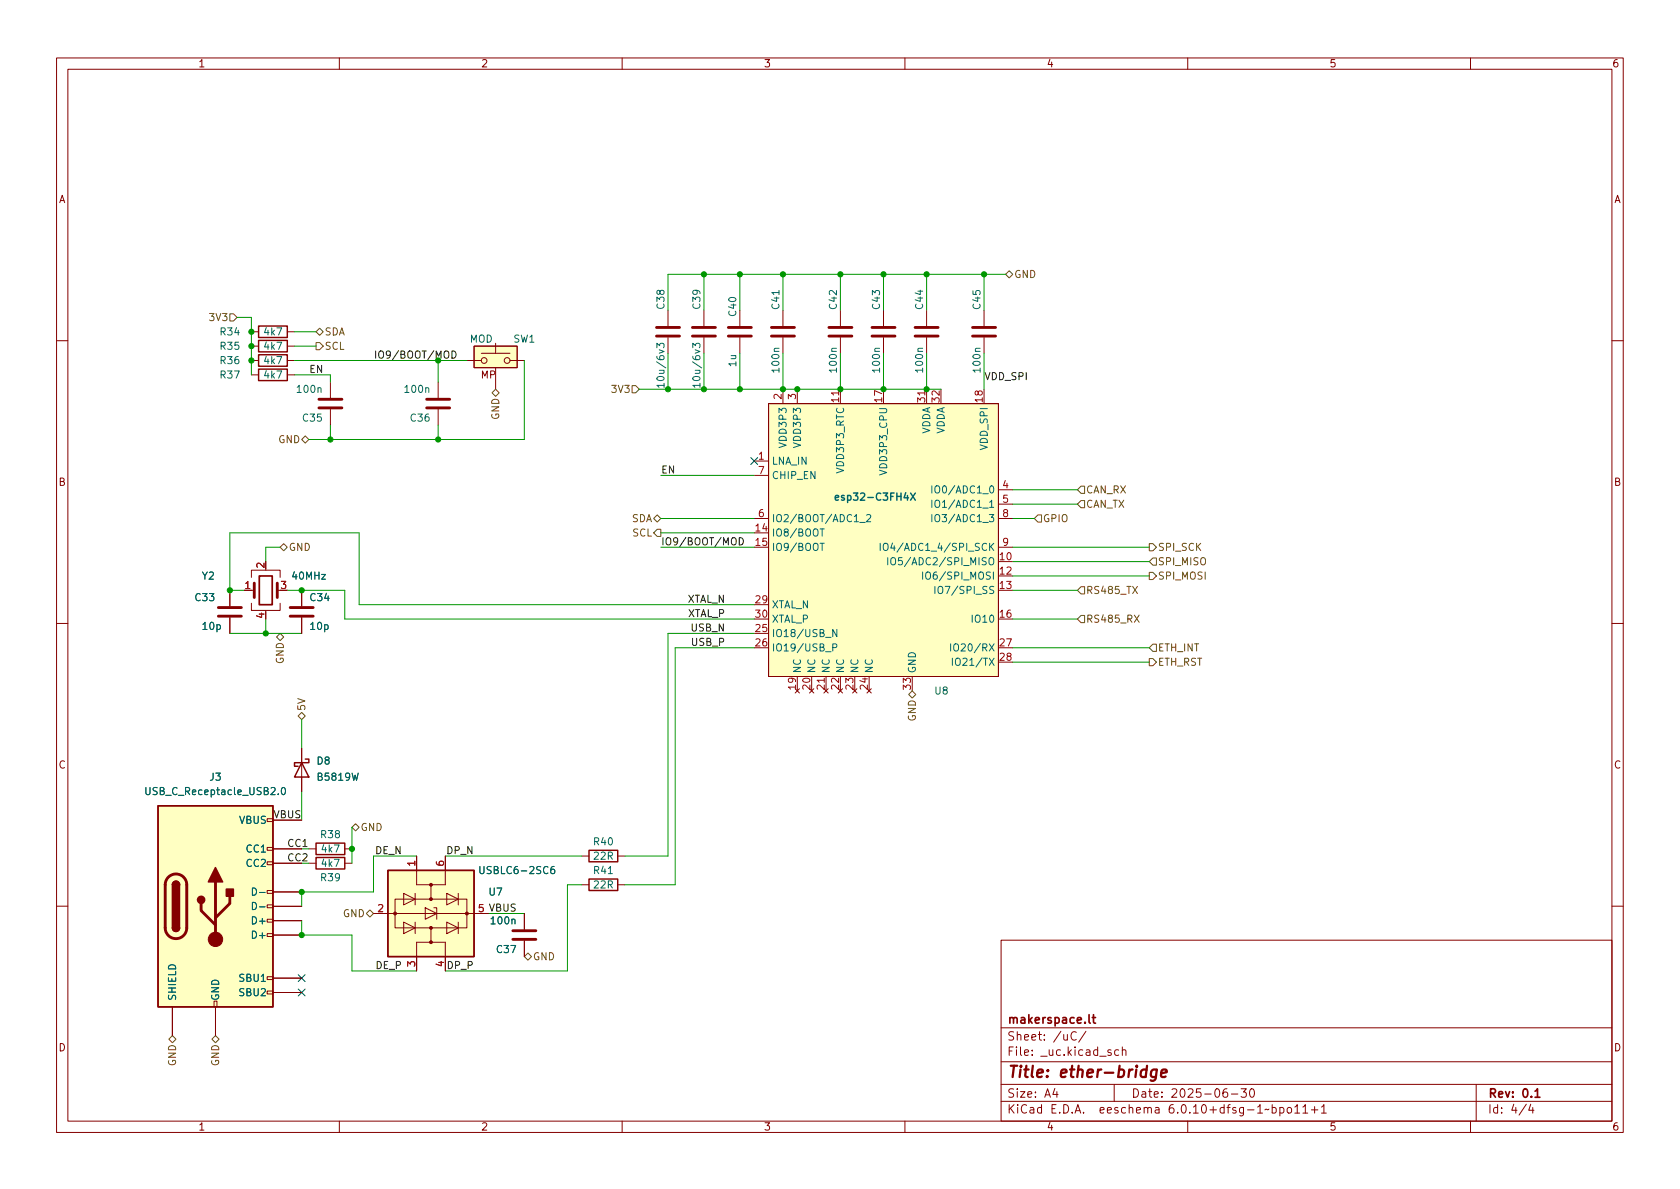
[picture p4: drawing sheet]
<svg xmlns="http://www.w3.org/2000/svg" width="297mm" height="210mm" viewBox="0 0 297 210" stroke-linecap="round" stroke-linejoin="round" font-family="sans-serif">
<g fill="none" stroke="#840000" stroke-width=".18">
<path d="M10 10.2h277v190.1h-277zM12 12.2h273v186.1h-273zM60 10.2v2M110 10.2v2M160 10.2v2M210 10.2v2M260 10.2v2M44.4 58.7h1.3M50.8 58.7h1.3M118.1 54.9v2.8M118.1 59.7v2.8M124.5 54.9v2.8"/>
<path d="M124.5 59.7v2.8M130.8 54.9v2.8M130.8 59.7v2.8M138.4 54.9v2.8M138.4 59.7v2.8M148.6 54.9v2.8M148.6 59.7v2.8M156.2 54.9v2.8M156.2 59.7v2.8M163.8 54.9v2.8M163.8 59.7v2.8M174 54.9v2.8"/>
<path d="M174 59.7v2.8M10 60.2h2M44.4 63.7h1.3M44.4 61.2h1.3M44.4 66.3h1.3M50.8 63.7h1.3M50.8 61.2h1.3M50.8 66.3h1.3M58.4 67.6v2.8M58.4 72.4v2.8M77.5 67.6v2.8M77.5 72.4v2.8"/>
<path d="M82.5 63.7h2.6M83.8 61.2h7.6v3.8h-7.6zM85.1 62.5h5.1M87.6 60.7v1.8M87.6 65v3.8M90.2 63.7h2.5M135.9 71.4h40.6v48.2h-40.6zM138.4 68.8v2.6M141 68.8v2.6M148.6 68.8v2.6M163.8 68.8v2.6M285 60.2h2"/>
<path d="M133.3 81.5h2.6M133.3 91.7h2.6M133.3 84.1h2.6M176.5 86.6h2.6M176.5 89.1h2.6M176.5 91.7h2.6M176.5 96.8h2.6M10 110.2h2M40.6 104.4v2.8M40.6 109.2v2.8M44.4 106.7v1.2h5.1v-1.2M44.4 102.1v-1.3h5.1v1.3"/>
<path d="M44.4 104.4h.6M49 104.4h.5M53.3 104.4v2.8M53.3 109.2v2.8M146 119.6v2.6M285 110.2h2M53.3 132.3v7.6M140.6 121.8l.8 .7M141.4 121.8l-.8 .7M143.1 121.8l.8 .7M143.9 121.8l-.8 .7M145.7 121.8l.7 .7"/>
<path d="M146.4 121.8l-.7 .7M148.2 121.8l.8 .7M149 121.8l-.8 .7M150.7 121.8l.8 .7M151.5 121.8l-.8 .7M153.3 121.8l.8 .7M154.1 121.8l-.8 .7M47.2 157.5h1.1v.5h-1.1zM47.2 152.4h1.1v.5h-1.1zM47.2 149.9h1.1v.5h-1.1zM47.2 144.8h1.1v.5h-1.1zM48.3 145h5"/>
<path d="M48.3 150.1h5M48.3 157.7h5M48.3 152.6h5M54.6 150.1h1.3M54.6 152.6h1.3M61 150.1h1.2M61 152.6h1.2M69.8 159h12.7v5.1h-12.7zM71.4 158l2 1-2 1zM73.4 158v2M73.7 151.4v5.1h2.5M78.7 151.4v5.1h-2.5v2.5"/>
<path d="M79 158l2 1-2 1zM81 158v2M102.9 156.5h1.2M102.9 151.4h1.2M109.2 156.5h1.3M109.2 151.4h1.3M10 160.2h2M30.5 178v5.1M37.8 177h.6v1h-.6zM38.1 178v5.1M47.2 175.3h1.1v.5h-1.1zM47.2 172.7h1.1v.5h-1.1z"/>
<path d="M47.2 165.1h1.1v.5h-1.1zM47.2 162.6h1.1v.5h-1.1zM47.2 160h1.1v.5h-1.1zM48.3 162.8h5M48.3 173h5M48.3 165.3h5M48.3 160.3h5M48.3 175.5h5M66 161.5h20.4M71.4 163.1l2 1-2 1zM73.4 163.1v2M75.2 160.5l2 1-2 1.1z"/>
<path d="M76.2 164.1v2.5h2.5v5.1M76.2 166.6h-2.5v5.1M76.7 160.5h.5v2.1M79 163.1l2 1-2 1zM81 163.1v2M92.7 161.5v2.8M92.7 166.4v2.8M177 166.3h108v32h-108zM285 160.2h2M60 198.3v2M110 198.3v2M160 198.3v2"/>
<path d="M177 194.8h108M177 191.8h108M177 187.8h108M177 181.8h108M186.5 192.5l-.4 1h1M186.9 193v1M190.3 182.6a.6 .6 0 0 0-.8 0 .6 .6 0 0 0-.1 .7 .56 .56 0 0 0 .3 .6 .56 .56 0 0 0 .6-.1M192 182.4l-1.3 1.9M196.4 185.7l-.3-.1-.2 .2v.3l.5 .1v.4h-.5M197 191.8v3M197.8 185.7l-.4-.1-.3 .3v.4l.1 .3h.6M198.4 185.8l.2-.2 .4 .1 .1 .9"/>
<path d="M198.4 185.1v1.5M210 198.3v2M216.9 192.5a.59 .59 0 0 0-.7 .7v.5l.2 .3h.4l.2-.1 .1-.5-.2-.2-.4-.1-.3 .3M217.7 193.5h1.2M219.4 192.5h1l-.5 .6 .4 .1v.7l-.2 .1h-.5l-.2-.1M221.1 192.7l.2-.2a.81 .81 0 0 1 .6 .7 .81 .81 0 0 1-.3 .8h-.2a.81 .81 0 0 1-.3-1.3zM224.4 196.1l-.3 .2-.2-.2-.3 .2M224.9 195.9l.5-.1 .2 .3v.4l-.1 .3h-.6M224.9 195.3v1.5M226.3 195.9l.4-.1 .3 .3v.4l-.1 .3h-.6M226.3 195.8v1.5M227.7 195.9l.4-.1 .3 .3v.4l-.3 .3h-.4l-.1-.3v-.4z"/>
<path d="M228.9 195.8l.5-.5v1.5M228.9 196.8h.9M230.4 195.8l.4-.5v1.5M230.4 196.8h.8M231.9 196.3h1.1M232.4 195.7v1.1M233.6 195.8l.5-.5v1.5M233.6 196.8h.9M260 198.3v2M261 191.8v6.5M269.9 195.3l-1.3 1.9M270.6 195.3l-.3 1h.9"/>
<path d="M271 195.8v1"/>
<circle cx="85.6" cy="63.7" r=".51"/>
<circle cx="89.7" cy="63.7" r=".51"/>
</g>
<path d="M45.8 101.8h2.3v5.1h-2.3zM192.6 179.4v1.3l.2 .2M193.1 179.9h.6M193.3 179.4v1.3l.4 .2M271.4 193l.4-.5v1.5M271.4 194h.9" fill="none" stroke="#840000" stroke-width=".3"/>
<path d="M202.8 188.5l-.2 2M204.5 189.2a.66 .66 0 0 0-1 .3v.6l.1 .3 .2 .1 .6-.1M204.5 189.1l-.2 1.6a.6 .6 0 0 1-.9 .3M205.3 189.8l1-.2-.1-.4-.1-.1-.6 .1-.2 1 .2 .3 .6-.1" fill="none" stroke="#840000" stroke-width=".4"/>
<g fill="none" stroke="#840000" stroke-width=".51">
<path d="M116.1 59.4h4M116.1 57.9h4M122.4 59.4h4.1M122.4 57.9h4.1M128.8 59.4h4M128.8 57.9h4M136.4 59.4h4.1M136.4 57.9h4.1M146.6 59.4h4M146.6 57.9h4M154.2 59.4h4M154.2 57.9h4"/>
<path d="M161.8 59.4h4.1M161.8 57.9h4.1M172 59.4h4M172 57.9h4M56.4 70.6h4.1M56.4 72.1h4.1M75.4 70.6h4.1M75.4 72.1h4.1M38.6 109h4.1M38.6 107.4h4.1M45 103.1v2.6M49 103.1v2.6"/>
<path d="M51.3 109h4.1M51.3 107.4h4.1M29.8 155.1a1.91 1.91 0 0 1 2-.4 1.91 1.91 0 0 1 1.2 1.8v7.6a1.91 1.91 0 0 1-1.9 1.9 1.91 1.91 0 0 1-1.9-1.9v-7.8l.2-.6zM35.6 159.8v1.2l2.5 2.6M38.1 156v10.1M40.6 158.5v1.3l-2.5 2.5M90.7 164.6h4M90.7 166.1h4"/>
</g>
<g fill="#ffffc2" stroke="#ffffc2" stroke-width=".18">
<path d="M135.9 71.4h40.6v48.2h-40.6z"/>
<path d="M83.8 61.2h7.6v3.8h-7.6z"/>
<path d="M27.9 142.5h20.4v35.5h-20.4z"/>
<path d="M68.6 153.9h15.2v15.3h-15.2z"/>
</g>
<g fill="none" stroke="#006464" stroke-width=".18">
<path d="M116.1 61.5v-.8l.5 .4 .1-.3h.6l.1 .1-.1 .6M117.4 68.1h-1.3l.4 .4M117.4 67.8v.7M122.5 61.5v-.8l.5 .4 .1-.3h.5l.2 .1-.2 .6M123.8 68.1h-1.3l.4 .4M123.8 67.8v.7M145 93.5h.7M145 96.1h.7M145.4 93.5v1.3M145.4 96.1v1.2M152 92.4h1M153.2 91.1l.5-.1 .3 .4-.8 .9h.8"/>
<path d="M155.6 96.1v1.2M156.4 96.1h.1a.43 .43 0 0 1 .5 .4v.4a.42 .42 0 0 1-.4 .5 .42 .42 0 0 1-.4-.5v-.4zM157 98.6v1.3M157.6 98.8l.2-.2a.43 .43 0 0 1 .5 .4v.5a.42 .42 0 0 1-.4 .4 .42 .42 0 0 1-.4-.4zM164.8 85.9v1.3M164.8 88.5v1.2M164.8 91v1.3M165.5 86l.1-.1a.43 .43 0 0 1 .5 .4v.5a.42 .42 0 0 1-.4 .4 .42 .42 0 0 1-.4-.4v-.5zM165.5 88.5h.1a.43 .43 0 0 1 .5 .4v.4a.42 .42 0 0 1-.4 .4 .42 .42 0 0 1-.4-.4v-.4zM165.5 91.1l.1-.1a.43 .43 0 0 1 .5 .4v.4a.42 .42 0 0 1-.4 .5 .42 .42 0 0 1-.4-.5v-.4zM147.2 114.5h.6l.2-.2-.1-.3-.7-.1v1.2M148 111.3v1.3l-.8-1.3v1.3"/>
<path d="M163.1 101.2v1.2M163.7 101.3l.3-.1a.43 .43 0 0 1 .5 .4v.4a.42 .42 0 0 1-.4 .4 .42 .42 0 0 1-.4-.4zM165.3 103.7v1.3M166 103.8l.1-.1a.43 .43 0 0 1 .6 .4v.4a.42 .42 0 0 1-.4 .5 .42 .42 0 0 1-.5-.5v-.4zM168.1 113.9v1.2M168.4 116.4v1.3M168.7 114l.2-.1a.43 .43 0 0 1 .6 .4v.4a.42 .42 0 0 1-.4 .4 .42 .42 0 0 1-.5-.4zM169 116.6l.2-.2a.43 .43 0 0 1 .6 .4v.4a.42 .42 0 0 1-.4 .5 .42 .42 0 0 1-.5-.5zM25.8 139.3v1l.2 .2h.3l.2-.2v-1M49.9 139.4l.1-.1a.68 .68 0 0 1 .5 .6 .68 .68 0 0 1-.5 .6l-.1-.1-.2-.4zM44.6 157a.64 .64 0 0 1 .8 .7 .64 .64 0 0 1-.8 .6zM44.6 159.6a.64 .64 0 0 1 .8 .6 .64 .64 0 0 1-.8 .6z"/>
<path d="M84.8 153.2v1.1l.3 .2h.2l.3-.2v-1.1M98 153.2l-.4 .1a.86 .86 0 0 0 0 1.2l.4-.1 .1-.5-.2-.2-.4 .1-.1 .1"/>
</g>
<path d="M147.7 88l.6-.1-.1-.2-.3-.1-.2 .2v.6h.5M161 87.2l.8 1.3M161.8 87.2l-.8 1.3" fill="none" stroke="#006464" stroke-width=".25"/>
<g fill="none" stroke="#840000" stroke-width=".25">
<path d="M45.7 57.7h5.1v2h-5.1zM45.7 60.2h5.1v2h-5.1zM45.7 65.3h5.1v2h-5.1zM45.7 62.7h5.1v2.1h-5.1zM53.3 134.9l1.3 2.5h-2.5zM54 134.2h.6v.7h-2.5v.6h.6M27.9 142.5h20.4v35.5h-20.4zM30.5 156.5a.64 .64 0 0 1 .6-.7 .64 .64 0 0 1 .6 .7M55.9 151.6h5.1v2.1h-5.1zM55.9 149.1h5.1v2h-5.1zM68.6 153.9h15.2v15.3h-15.2zM104.1 155.4h5.1v2.1h-5.1z"/>
<path d="M104.1 150.4h5.1v2h-5.1zM30.5 164.1a.64 .64 0 0 0 .6 .6 .64 .64 0 0 0 .6-.6"/>
</g>
<g fill="#840000" stroke="#840000" stroke-width=".25">
<path d="M30.5 164.1h1.2a.64 .64 0 0 1-.6 .6 .64 .64 0 0 1-.6-.6z"/>
<path d="M30.5 156.5h1.2v7.6h-1.2z"/>
<path d="M30.7 156a.64 .64 0 0 1 .7-.1 .64 .64 0 0 1 .3 .6h-1.2z"/>
<path d="M38.1 153.4l1.3 2.6h-2.6z"/>
<path d="M40 157.2h1.3v1.3h-1.3z"/>
<circle cx="35.6" cy="159.1" r=".63"/>
</g>
<g fill="#840000" stroke="#840000" stroke-width=".18">
<circle cx="38.1" cy="166.1" r="1.27"/>
<circle cx="76.2" cy="156.5" r=".25"/>
<circle cx="76.2" cy="159" r=".25"/>
<circle cx="69.8" cy="161.5" r=".25"/>
<circle cx="82.5" cy="161.5" r=".25"/>
<circle cx="76.2" cy="164.1" r=".25"/>
<circle cx="76.2" cy="166.6" r=".25"/>
</g>
<g fill="none" stroke="#725600" stroke-width=".18">
<path d="M40.6 55.5h.7l.6 .6-.6 .7h-.7zM55.9 58.7l.6-.7 .6 .7-.6 .6zM177.8 48.5l.6-.6 .7 .6-.7 .6zM53.3 77.7l.7-.6 .6 .6-.6 .7zM55.9 60.6h.6l.6 .6-.6 .6h-.6zM87.6 68.8l.7 .7-.7 .6-.6-.6zM111.8 68.2h.6l.6 .6-.6 .7h-.6zM49.5 96.8l.7-.7 .6 .7-.6 .6zM116.2 93.6h.6v1.3h-.6l-.6-.7zM116.2 91.1l.6 .6-.6 .6-.6-.6zM183.5 91.1h.6v1.2h-.6l-.6-.6zM191.1 88.5h.7v1.3h-.7l-.6-.7z"/>
<path d="M191.1 86h.7v1.2h-.7l-.6-.6zM203.2 96.1h.6l.7 .7-.7 .6h-.6zM203.8 98.7h.7v1.2h-.7l-.6-.6zM48.9 112.6l.6-.6 .7 .6-.7 .7zM191.1 103.8h.7v1.2h-.7l-.6-.6zM191.1 108.8h.7v1.3h-.7l-.6-.6zM200.6 108.8l.8 1.2M201.4 108.8l-.8 1.2M203.2 101.2h.6l.7 .6-.7 .7h-.6zM203.2 116.5h.6l.7 .6-.7 .6h-.6zM203.8 113.9h.7v1.3h-.7l-.6-.7zM52.7 126.6l.6-.6 .7 .6-.7 .6z"/>
<path d="M160.7 122.8l.6-.6 .6 .6-.6 .6zM62.2 146.3l.7-.6 .6 .6-.6 .6zM64.8 161.5l.6-.6 .6 .6-.6 .7zM92.7 169.2l.6-.7 .7 .7-.7 .6zM29.8 183.8l.7-.7 .6 .7-.6 .6zM37.5 183.8l.6-.7 .6 .7-.6 .6z"/>
</g>
<path d="M79.9 62.1a.64 .64 0 0 1 .7 .6 .64 .64 0 0 1-.7 .6zM130.7 95.1a.64 .64 0 0 1 .7 .6 .64 .64 0 0 1-.7 .7z" fill="none" stroke="#0f0f0f" stroke-width=".18"/>
<g fill="none" stroke="#009600" stroke-width=".18">
<path d="M41.9 56.1h2.5v10.2M52.1 58.7h3.8M124.5 48.5v6.4M130.8 48.5v6.4M138.4 48.5v6.4M148.6 48.5v6.4M156.2 48.5v6.4M163.8 48.5v6.4M174 48.5v6.4M177.8 48.5h-59.7v6.4M52.1 63.7h30.4M52.1 66.3h6.3v1.3"/>
<path d="M52.1 61.2h3.8M58.4 75.2v2.5M77.5 63.7v3.9M77.5 75.2v2.5M92.7 63.7v14h-38.1M113 68.8h53.4M118.1 62.5v6.3M124.5 62.5v6.3M130.8 62.5v6.3M138.4 62.5v6.3M148.6 62.5v6.3M156.2 62.5v6.3"/>
<path d="M163.8 62.5v6.3M174 62.5v6.3M49.5 96.8h-2.5v2.5M116.8 91.7h16.5M116.8 96.8h16.5M116.8 84.1h16.5M116.8 94.2h16.5M179.1 89.1h11.4M179.1 91.7h3.8M179.1 86.6h11.4M179.1 99.3h24.1M179.1 96.8h24.1"/>
<path d="M40.6 112h12.7M43.2 104.4h-2.6v-10.2h22.9v12.7h69.8M47 109.5v2.5M50.8 104.4h10.2v5.1h72.3M133.3 114.5h-13.9v42h-8.9M133.3 112h-15.2v39.4h-7.6M179.1 109.5h11.4M179.1 117.1h24.1M179.1 114.5h24.1M179.1 104.4h11.4M179.1 101.8h24.1M53.3 127.2v5.1"/>
<path d="M53.3 139.9v5.1M62.2 146.3v6.3M73.7 151.4h-7.7v6.3h-12.7v2.6M78.7 151.4h24.2M102.9 156.5h-2.6v15.2h-21.6M53.3 162.8v2.5h8.9v6.4h11.5M86.4 161.5h6.3"/>
</g>
<path d="M132.7 80.9l1.3 1.2M134 80.9l-1.3 1.2M52.7 172.4l1.2 1.2M52.7 174.9l1.2 1.2M53.9 172.4l-1.2 1.2M53.9 174.9l-1.2 1.2" fill="none" stroke="#000084" stroke-width=".18"/>
<g fill="#009600" stroke="#009600" stroke-width=".18">
<circle cx="62.2" cy="150.1" r=".46"/>
<circle cx="53.3" cy="157.7" r=".46"/>
<circle cx="53.3" cy="165.3" r=".46"/>
<circle cx="141" cy="68.8" r=".46"/>
<circle cx="148.6" cy="68.8" r=".46"/>
<circle cx="148.6" cy="48.5" r=".46"/>
<circle cx="138.4" cy="48.5" r=".46"/>
<circle cx="130.8" cy="48.5" r=".46"/>
<circle cx="138.4" cy="68.8" r=".46"/>
<circle cx="130.8" cy="68.8" r=".46"/>
<circle cx="124.5" cy="48.5" r=".46"/>
<circle cx="77.5" cy="63.7" r=".46"/>
<circle cx="118.1" cy="68.8" r=".46"/>
<circle cx="124.5" cy="68.8" r=".46"/>
<circle cx="163.8" cy="48.5" r=".46"/>
<circle cx="156.2" cy="48.5" r=".46"/>
<circle cx="163.8" cy="68.8" r=".46"/>
<circle cx="174" cy="48.5" r=".46"/>
<circle cx="156.2" cy="68.8" r=".46"/>
<circle cx="40.6" cy="104.4" r=".46"/>
<circle cx="47" cy="112" r=".46"/>
<circle cx="44.4" cy="61.2" r=".46"/>
<circle cx="44.4" cy="58.7" r=".46"/>
<circle cx="53.3" cy="104.4" r=".46"/>
<circle cx="44.4" cy="63.7" r=".46"/>
<circle cx="77.5" cy="77.7" r=".46"/>
<circle cx="58.4" cy="77.7" r=".46"/>
</g>
<text font-size="2.8" fill="#840000" x="178" y="190.6">Title: ether-bridge</text>
<g font-size="2.1" fill="#840000">
<text x="178" y="184">Sheet: /uC/</text>
<text x="178" y="181">makerspace.lt</text>
<text x="178" y="186.7">File: _uc.kicad_sch</text>
<text x="178" y="196.9">KiCad E.D.A. eeschema 6.0.10+dfsg-1~bpo11+1</text>
<text x="178" y="194.1">Size: A4</text>
<text x="200" y="194.1">Date: 2025-06-30</text>
<text x="263" y="194.1">Rev: 0.1</text>
<text x="263" y="196.9">Id: 4/4</text>
</g>
<g font-size="1.8" fill="#840000">
<text x="35" y="11.9">1</text>
<text x="85" y="11.9">2</text>
<text x="135" y="11.9">3</text>
<text x="185" y="11.9">4</text>
<text x="235" y="11.9">5</text>
<text x="285" y="11.9">6</text>
<text x="10.3" y="35.9">A</text>
<text x="285.3" y="35.9">A</text>
<text x="85" y="66.9">MP</text>
<text x="10.3" y="85.9">B</text>
<text x="285.3" y="85.9">B</text>
<text x="10.3" y="135.9">C</text>
<text x="285.3" y="135.9">C</text>
<text x="10.3" y="185.9">D</text>
<text x="285.3" y="185.9">D</text>
<text x="35" y="199.9">1</text>
<text x="85" y="199.9">2</text>
<text x="135" y="199.9">3</text>
<text x="185" y="199.9">4</text>
<text x="235" y="199.9">5</text>
<text x="285" y="199.9">6</text>
</g>
<g font-size="1.8" fill="#725600">
<text x="179.3" y="49.1">GND</text>
<text x="37.3" y="56.8">3V3</text>
<text x="57.3" y="59.3">SDA</text>
<text x="57.3" y="61.8">SCL</text>
<text x="108.4" y="69.5">3V3</text>
<text x="88.3" y="74.2" transform="rotate(-90 88.3 74.2)">GND</text>
<text x="49.2" y="78.4">GND</text>
<text x="192" y="89.8">CAN_TX</text>
<text x="192" y="87.2">CAN_RX</text>
<text x="111.6" y="92.3">SDA</text>
<text x="111.8" y="94.9">SCL</text>
<text x="184.3" y="92.3">GPIO</text>
<text x="51" y="97.4">GND</text>
<text x="204.7" y="97.4">SPI_SCK</text>
<text x="204.7" y="99.9">SPI_MISO</text>
<text x="192" y="105">RS485_TX</text>
<text x="204.7" y="102.5">SPI_MOSI</text>
<text x="192" y="110.1">RS485_RX</text>
<text x="50.2" y="117.4" transform="rotate(-90 50.2 117.4)">GND</text>
<text x="204.7" y="115.2">ETH_INT</text>
<text x="204.7" y="117.7">ETH_RST</text>
<text x="54" y="125.8" transform="rotate(-90 54 125.8)">5V</text>
<text x="161.9" y="127.6" transform="rotate(-90 161.9 127.6)">GND</text>
<text x="63.7" y="146.9">GND</text>
<text x="60.6" y="162.2">GND</text>
<text x="94.2" y="169.8">GND</text>
<text x="31.1" y="188.5" transform="rotate(-90 31.1 188.5)">GND</text>
<text x="38.7" y="188.5" transform="rotate(-90 38.7 188.5)">GND</text>
</g>
<g font-size="1.8" fill="#006464">
<text x="39" y="59.3">R34</text>
<text x="46.8" y="59.3">4k7</text>
<text x="117.5" y="54.6" transform="rotate(-90 117.5 54.6)">C38</text>
<text x="123.8" y="54.6" transform="rotate(-90 123.8 54.6)">C39</text>
<text x="130.2" y="55.8" transform="rotate(-90 130.2 55.8)">C40</text>
<text x="137.8" y="54.6" transform="rotate(-90 137.8 54.6)">C41</text>
<text x="148" y="54.6" transform="rotate(-90 148 54.6)">C42</text>
<text x="155.6" y="54.6" transform="rotate(-90 155.6 54.6)">C43</text>
<text x="163.2" y="54.6" transform="rotate(-90 163.2 54.6)">C44</text>
<text x="173.4" y="54.6" transform="rotate(-90 173.4 54.6)">C45</text>
<text x="39" y="61.8">R35</text>
<text x="39" y="64.4">R36</text>
<text x="46.8" y="61.8">4k7</text>
<text x="46.8" y="64.4">4k7</text>
<text x="83" y="60.6">MOD</text>
<text x="90.8" y="60.6">SW1</text>
<text x="130.2" y="64.8" transform="rotate(-90 130.2 64.8)">1u</text>
<text x="137.8" y="65.7" transform="rotate(-90 137.8 65.7)">100n</text>
<text x="148" y="65.7" transform="rotate(-90 148 65.7)">100n</text>
<text x="155.6" y="65.7" transform="rotate(-90 155.6 65.7)">100n</text>
<text x="163.2" y="65.7" transform="rotate(-90 163.2 65.7)">100n</text>
<text x="173.4" y="65.7" transform="rotate(-90 173.4 65.7)">100n</text>
<text x="39" y="66.9">R37</text>
<text x="46.8" y="66.9">4k7</text>
<text x="52.7" y="69.5">100n</text>
<text x="71.7" y="69.5">100n</text>
<text x="117.5" y="67.9" transform="rotate(-90 117.5 67.9)">10u/6v3</text>
<text x="123.8" y="67.9" transform="rotate(-90 123.8 67.9)">10u/6v3</text>
<text x="53.6" y="74.5">C35</text>
<text x="72.7" y="74.5">C36</text>
<text x="164.5" y="76.9" transform="rotate(-90 164.5 76.9)">VDDA</text>
<text x="167" y="76.9" transform="rotate(-90 167 76.9)">VDDA</text>
<text x="136.4" y="82.2">LNA_IN</text>
<text x="139.1" y="78.8" transform="rotate(-90 139.1 78.8)">VDD3P3</text>
<text x="141.6" y="78.8" transform="rotate(-90 141.6 78.8)">VDD3P3</text>
<text x="149.2" y="83.4" transform="rotate(-90 149.2 83.4)">VDD3P3_RTC</text>
<text x="156.8" y="83.5" transform="rotate(-90 156.8 83.5)">VDD3P3_CPU</text>
<text x="174.6" y="79.4" transform="rotate(-90 174.6 79.4)">VDD_SPI</text>
<text x="136.4" y="84.7">CHIP_EN</text>
<text x="148.5" y="88.5">esp32-C3FH4X</text>
<text x="165.9" y="87.2">IO0/ADC1_0</text>
<text x="165.9" y="89.8">IO1/ADC1_1</text>
<text x="136.4" y="94.9">IO8/BOOT</text>
<text x="136.4" y="92.3">IO2/BOOT/ADC1_2</text>
<text x="165.9" y="92.3">IO3/ADC1_3</text>
<text x="136.4" y="97.4">IO9/BOOT</text>
<text x="157.8" y="97.4">IO4/ADC1_4/SPI_SCK</text>
<text x="159" y="99.9">IO5/ADC2/SPI_MISO</text>
<text x="34.6" y="106.3">C33</text>
<text x="35.7" y="102.5">Y2</text>
<text x="51.8" y="102.5">40MHz</text>
<text x="54.9" y="106.3">C34</text>
<text x="136.4" y="107.6">XTAL_N</text>
<text x="164.3" y="102.5">IO6/SPI_MOSI</text>
<text x="166.5" y="105">IO7/SPI_SS</text>
<text x="35.9" y="111.4">10p</text>
<text x="54.9" y="111.4">10p</text>
<text x="136.4" y="112.6">IO18/USB_N</text>
<text x="136.4" y="110.1">XTAL_P</text>
<text x="172.2" y="110.1">IO10</text>
<text x="136.4" y="115.2">IO19/USB_P</text>
<text x="141.6" y="119.1" transform="rotate(-90 141.6 119.1)">NC</text>
<text x="144.1" y="119.1" transform="rotate(-90 144.1 119.1)">NC</text>
<text x="146.7" y="119.1" transform="rotate(-90 146.7 119.1)">NC</text>
<text x="149.2" y="119.1" transform="rotate(-90 149.2 119.1)">NC</text>
<text x="151.8" y="119.1" transform="rotate(-90 151.8 119.1)">NC</text>
<text x="154.3" y="119.1" transform="rotate(-90 154.3 119.1)">NC</text>
<text x="161.9" y="119.1" transform="rotate(-90 161.9 119.1)">GND</text>
<text x="169.2" y="115.2">IO20/RX</text>
<text x="169.4" y="117.7">IO21/TX</text>
<text x="165.3" y="122.8">U8</text>
<text x="56.1" y="135.2">D8</text>
<text x="26.4" y="140.6">USB_C_Receptacle_USB2.0</text>
<text x="37.1" y="138">J3</text>
<text x="56.3" y="138">B5819W</text>
<text x="42.3" y="145.7">VBUS</text>
<text x="56.8" y="148.2">R38</text>
<text x="105.1" y="149.5">R40</text>
<text x="43.7" y="150.7">CC1</text>
<text x="43.7" y="153.3">CC2</text>
<text x="56.8" y="155.8">R39</text>
<text x="56.9" y="153.3">4k7</text>
<text x="56.9" y="150.7">4k7</text>
<text x="85.4" y="154.6">USBLC6-2SC6</text>
<text x="105.1" y="154.6">R41</text>
<text x="105.1" y="152">22R</text>
<text x="45.4" y="158.4">D-</text>
<text x="45.4" y="160.9">D-</text>
<text x="86.5" y="158.4">U7</text>
<text x="105.1" y="157.1">22R</text>
<text x="44.9" y="163.4">D+</text>
<text x="44.9" y="166">D+</text>
<text x="87" y="163.4">100n</text>
<text x="42.5" y="173.6">SBU1</text>
<text x="87.9" y="168.5">C37</text>
<text x="31.1" y="177" transform="rotate(-90 31.1 177)">SHIELD</text>
<text x="38.7" y="177" transform="rotate(-90 38.7 177)">GND</text>
<text x="42.5" y="176.1">SBU2</text>
</g>
<g font-size="1.8" fill="#0f0f0f">
<text x="54.6" y="65.9">EN</text>
<text x="66" y="63.4">IO9/BOOT/MOD</text>
<text x="174" y="67.2">VDD_SPI</text>
<text x="116.8" y="83.7">EN</text>
<text x="116.8" y="96.4">IO9/BOOT/MOD</text>
<text x="121.4" y="106.6">XTAL_N</text>
<text x="121.5" y="109.1">XTAL_P</text>
<text x="122.3" y="111.7">USB_N</text>
<text x="122.4" y="114.2">USB_P</text>
<text x="48.4" y="144.7">VBUS</text>
<text x="66.4" y="151">DE_N</text>
<text x="79.1" y="151">DP_N</text>
<text x="84.6" y="161.3">5 VBUS</text>
<text x="66.5" y="171.3">DE_P</text>
<text x="79.2" y="171.3">DP_P</text>
</g>
<g font-size="1.8" fill="#a90000">
<text x="138.2" y="70.6" transform="rotate(-90 138.2 70.6)">2</text>
<text x="140.7" y="70.6" transform="rotate(-90 140.7 70.6)">3</text>
<text x="148.3" y="71.1" transform="rotate(-90 148.3 71.1)">11</text>
<text x="156" y="71.1" transform="rotate(-90 156 71.1)">17</text>
<text x="163.6" y="71.1" transform="rotate(-90 163.6 71.1)">31</text>
<text x="166.1" y="71.1" transform="rotate(-90 166.1 71.1)">32</text>
<text x="173.7" y="71.1" transform="rotate(-90 173.7 71.1)">18</text>
<text x="134.1" y="81.3">1</text>
<text x="134.1" y="83.8">7</text>
<text x="177.3" y="86.4">4</text>
<text x="177.3" y="88.9">5</text>
<text x="133.6" y="94">14</text>
<text x="134.1" y="91.4">6</text>
<text x="177.3" y="91.4">8</text>
<text x="46.7" y="100.4" transform="rotate(-90 46.7 100.4)">2</text>
<text x="133.6" y="96.5">15</text>
<text x="176.8" y="99.1">10</text>
<text x="176.8" y="101.6">12</text>
<text x="177.3" y="96.5">9</text>
<text x="43.3" y="104.1">1</text>
<text x="49.7" y="104.1">3</text>
<text x="133.6" y="106.7">29</text>
<text x="176.8" y="104.1">13</text>
<text x="46.7" y="109.3" transform="rotate(-90 46.7 109.3)">4</text>
<text x="133.6" y="111.8">25</text>
<text x="133.6" y="109.2">30</text>
<text x="176.8" y="109.2">16</text>
<text x="133.6" y="114.3">26</text>
<text x="176.8" y="114.3">27</text>
<text x="176.8" y="116.8">28</text>
<text x="140.7" y="121.9" transform="rotate(-90 140.7 121.9)">19</text>
<text x="143.3" y="121.9" transform="rotate(-90 143.3 121.9)">20</text>
<text x="145.8" y="121.9" transform="rotate(-90 145.8 121.9)">21</text>
<text x="148.3" y="121.9" transform="rotate(-90 148.3 121.9)">22</text>
<text x="150.9" y="121.9" transform="rotate(-90 150.9 121.9)">23</text>
<text x="153.4" y="121.9" transform="rotate(-90 153.4 121.9)">24</text>
<text x="161" y="121.9" transform="rotate(-90 161 121.9)">33</text>
<text x="73.4" y="153.1" transform="rotate(-90 73.4 153.1)">1</text>
<text x="78.5" y="153.1" transform="rotate(-90 78.5 153.1)">6</text>
<text x="66.8" y="161.3">2</text>
<text x="84.6" y="161.3">5</text>
<text x="73.4" y="170.9" transform="rotate(-90 73.4 170.9)">3</text>
<text x="78.5" y="170.9" transform="rotate(-90 78.5 170.9)">4</text>
</g>
<g font-size="1.8" fill="#009600">
<text x="51.1" y="149.8">CC1</text>
<text x="51.1" y="152.3">CC2</text>
</g>
</svg>
